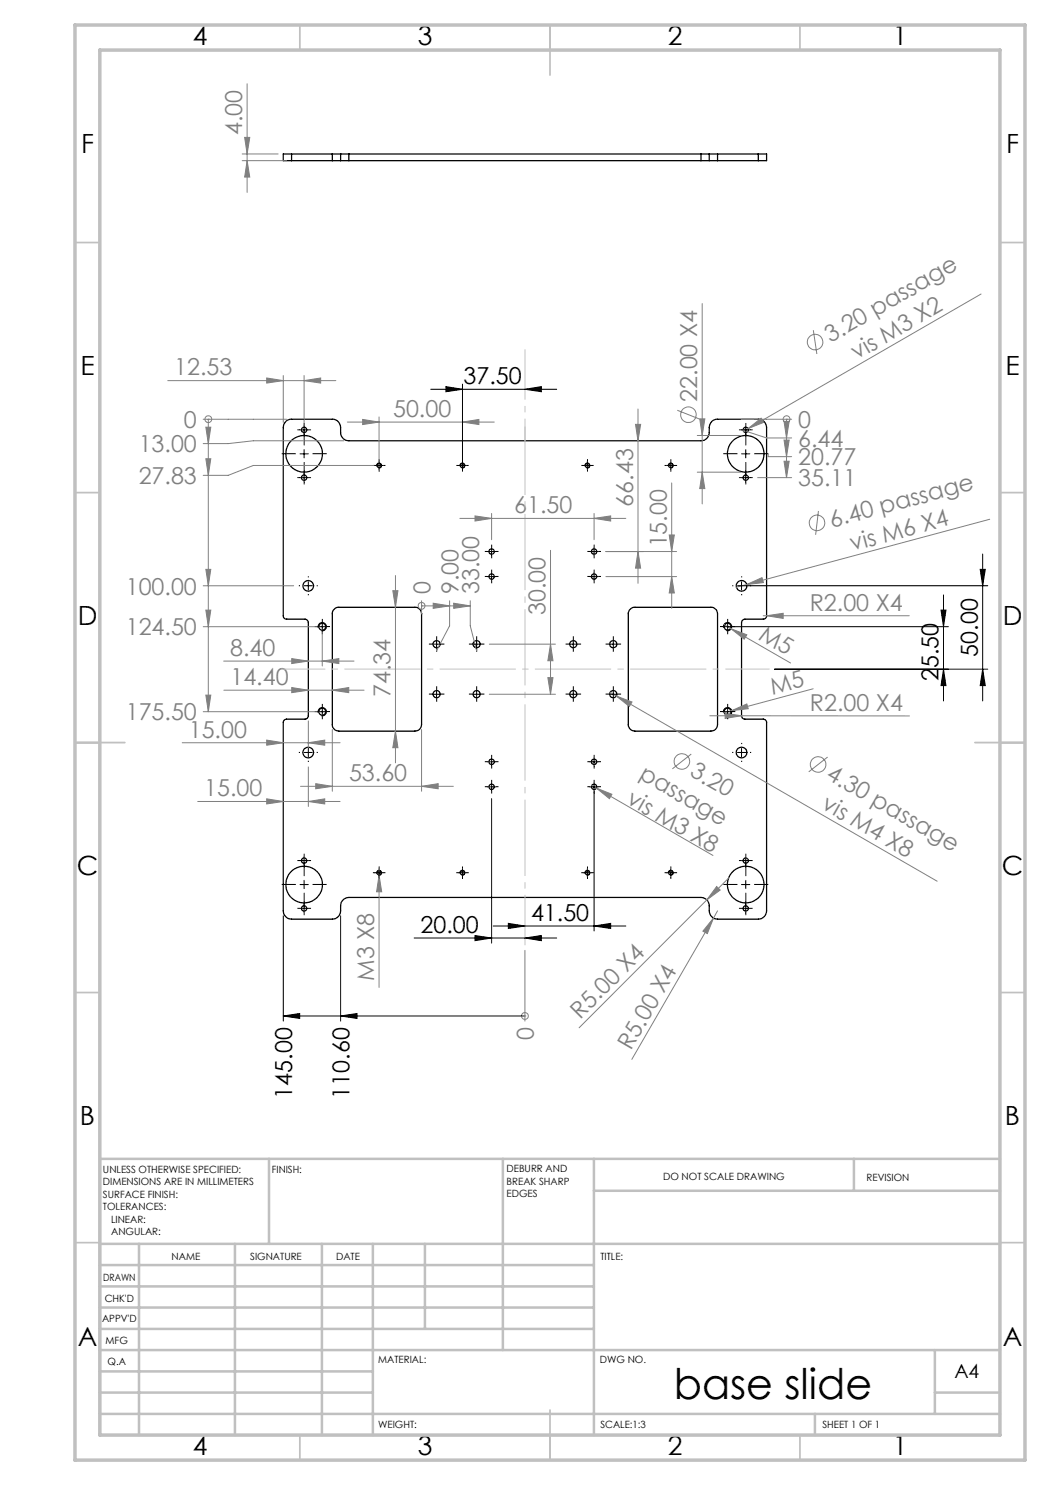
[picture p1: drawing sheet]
<svg xmlns="http://www.w3.org/2000/svg" width="210mm" height="297mm" viewBox="0 0 210 297" stroke-linecap="round" stroke-linejoin="round" font-family="sans-serif">
<g fill="none" stroke="#000" stroke-width=".25">
<path d="M58.3 30.8h-1.6v1.3h1.6M58.3 30.8v1.3M58.3 32.1h8.2M58.3 30.8h8.2M66.5 32.1h1.6M66.5 30.8h1.6M66.5 30.8v1.3M68.1 32.1h1.7M68.1 30.8h1.7M68.1 30.8v1.3M69.8 32.1h70.4M69.8 30.8h70.4"/>
<path d="M69.8 30.8v1.3M140.2 32.1h1.7M140.2 30.8h1.7M140.2 30.8v1.3M141.9 32.1h1.6M141.9 30.8h1.6M141.9 30.8v1.3M143.5 30.8v1.3M143.5 32.1h8.2M143.5 30.8h8.2M151.7 30.8h1.6v1.3h-1.6M151.7 30.8v1.3"/>
<path d="M57.1 84.3l.9-.4h8.5a1.63 1.63 0 0 1 1.6 1.6 2.08 2.08 0 0 0 1 2.5l.7 .2h70.4a1.63 1.63 0 0 0 1.7-1.7 2.04 2.04 0 0 1 1.3-2.6h8.5a1.63 1.63 0 0 1 1.6 1.6v37.7a.66 .66 0 0 1-.7 .6h-3.6a.73 .73 0 0 0-.7 .7v18.7a.66 .66 0 0 0 .7 .6h3.6a.73 .73 0 0 1 .7 .7v37.7a1.69 1.69 0 0 1-1.6 1.6h-8.2a1.69 1.69 0 0 1-1.6-1.6 2.12 2.12 0 0 0-1.1-2.6l-.6-.1h-70.4a1.69 1.69 0 0 0-1.7 1.7 2.18 2.18 0 0 1-1 2.5l-8.8 .1a1.69 1.69 0 0 1-1.6-1.6v-37.7a.66 .66 0 0 1 .6-.7h3.7a.66 .66 0 0 0 .7-.6v-18.7a.73 .73 0 0 0-.7-.7h-3.7a.61 .61 0 0 1-.6-.6v-37.7l.1-.6zM66.7 122l.8-.5h15.5a1.33 1.33 0 0 1 1.3 1.3v22.1a1.33 1.33 0 0 1-1.3 1.3h-15.2a1.33 1.33 0 0 1-1.3-1.3v-22.4zM125.9 122l.8-.5h15.5a1.33 1.33 0 0 1 1.3 1.3v22.1a1.33 1.33 0 0 1-1.3 1.3h-15.2a1.33 1.33 0 0 1-1.3-1.3v-22.4z"/>
<circle cx="60.8" cy="95.5" r=".54"/>
<circle cx="60.8" cy="86" r=".54"/>
<circle cx="60.8" cy="90.8" r="3.7"/>
<circle cx="75.8" cy="93.1" r=".41"/>
<circle cx="92.5" cy="93.1" r=".41"/>
<circle cx="117.5" cy="93.1" r=".41"/>
<circle cx="134.1" cy="93.1" r=".41"/>
<circle cx="149.1" cy="95.5" r=".54"/>
<circle cx="149.1" cy="86" r=".54"/>
<circle cx="149.2" cy="90.8" r="3.7"/>
<circle cx="61.7" cy="117.2" r="1.07"/>
<circle cx="98.3" cy="110.3" r=".54"/>
<circle cx="98.3" cy="115.3" r=".53"/>
<circle cx="118.8" cy="110.3" r=".54"/>
<circle cx="118.8" cy="115.3" r=".53"/>
<circle cx="148.3" cy="117.2" r="1.06"/>
<circle cx="64.5" cy="125.3" r=".7"/>
<circle cx="87.3" cy="138.8" r=".71"/>
<circle cx="87.3" cy="128.8" r=".7"/>
<circle cx="95.3" cy="138.8" r=".72"/>
<circle cx="95.3" cy="128.8" r=".7"/>
<circle cx="114.6" cy="138.8" r=".72"/>
<circle cx="114.7" cy="128.8" r=".7"/>
<circle cx="122.6" cy="138.8" r=".72"/>
<circle cx="122.7" cy="128.8" r=".71"/>
<circle cx="145.5" cy="125.3" r=".7"/>
<circle cx="61.7" cy="150.5" r="1.07"/>
<circle cx="64.4" cy="142.3" r=".71"/>
<circle cx="98.3" cy="152.4" r=".54"/>
<circle cx="98.3" cy="157.4" r=".53"/>
<circle cx="118.8" cy="152.4" r=".54"/>
<circle cx="118.8" cy="157.4" r=".53"/>
<circle cx="145.5" cy="142.3" r=".71"/>
<circle cx="148.3" cy="150.5" r="1.06"/>
<circle cx="60.8" cy="172.1" r=".54"/>
<circle cx="60.8" cy="176.9" r="3.7"/>
<circle cx="75.8" cy="174.6" r=".42"/>
<circle cx="92.5" cy="174.6" r=".42"/>
<circle cx="117.5" cy="174.6" r=".42"/>
<circle cx="134.1" cy="174.6" r=".42"/>
<circle cx="149.1" cy="172.1" r=".54"/>
<circle cx="149.2" cy="176.9" r="3.7"/>
<circle cx="60.8" cy="181.7" r=".54"/>
<circle cx="149.1" cy="181.7" r=".54"/>
</g>
<g fill="none" stroke="#808080" stroke-width=".2">
<path d="M49.4 16.8v21.7M48.4 30.8h7.2M48.4 32.1h8.9M48.9 27.5h1.1l-.6 3.3zM49.4 32.1l.6 3.3h-1.1zM196.2 58.8l-46.6 26.9M33.5 76.1h33.7M53.3 75.6l3.4 .5-3.4 .5zM56.7 75.1v9.4M60.8 76.1l3.3-.5v1zM60.8 75.1v10.2M140.4 60.7v40.1"/>
<path d="M162.7 66l.7 4.8M40.6 83.9h16.7M41.2 85.4h1l-.5 3.3zM41.2 91.8h1l-.5 3.3zM41.7 83.9v58.4M41.7 83.9h.1M68.8 88.2h-18.1l-5.1 .5h-5M69.5 84.4h29.3M72.5 83.9l3.3 .5-3.3 .5zM74.8 93.1h-24.1l-5.1 2h-5M75.8 83.4v8.7M92.5 84.4l3.3-.5v1z"/>
<path d="M92.5 83.4v7.5M127.1 84.9h1l-.5 3.3zM127.6 81.8v34.9M134.3 96.6v25.1M135.5 82.1l4.4 1.7M139.5 87.1h8.6M139.5 94.4h8.6M139.9 83.8h1.1l-.6 3.3zM140.4 94.4l.6 3.3h-1.1zM148.3 83.9h10M149.5 86h-1.2l5 1.6h5M149.6 85.7l2.6-2.1 .5 .9z"/>
<path d="M149.6 85.7l-.9 .6M151.5 95.5h6.8M153.6 90.8v.5h4.7M156.8 84.3h1l-.5 3.3zM156.8 88h1l-.5 3.3zM156.8 92.2h1l-.5 3.3zM157.3 83.9h.1M157.3 83.9v11.6M40.6 117.2h18.1M41.2 113.9h1l-.5 3.3zM78.6 118.1h1l-.5 3.4zM79.1 115.1v37.5"/>
<path d="M92 103.7h33.2M95 103.2l3.3 .5-3.3 .5zM98.3 102.7v5.2M110.1 110.1v28.7M118.8 103.7l3.3-.5v1zM118.8 102.7v5.2M121.2 110.3h14.1M121.2 115.3h14.1M127.6 110.3l.5 3.3h-1zM133.8 107h1.1l-.6 3.3zM134.3 115.3l.6 3.3h-1.1zM149.3 116.9l3.1-1.4 .3 1z"/>
<path d="M149.3 116.9l-2 .5M163.7 102.2l-.6 4.8M197.9 103.9l-48.6 13M40.6 125.3h22.9M41.2 122h1l-.5 3.3zM41.2 139h1l-.5 3.3zM44.7 132.2h26.1M44.8 138h28M58.3 137.5l3.4 .5-3.4 .5zM58.3 131.7l3.4 .5-3.4 .5zM64.5 132.2l3.3-.5v1zM64.5 126.3v6.9"/>
<path d="M66.5 138l3.2-.5v1zM84.3 121.2h.1M84.3 122.8h.1M84.3 120.2v2.6M84.3 121.2h9.8M86.6 120.6l3.3 .6-3.3 .5zM89.9 120.2v5l-2.6 4.9v-1.8M90.7 120.6l3.4 .6-3.4 .5zM94.1 120.2v5l1.2 4.9v-1.8M97.9 128.8h13.2M97.9 138.8h13.2M109.6 135.5h1l-.5 3.3z"/>
<path d="M110.1 128.8l.5 3.3h-1zM122 138.5l1.3 .7M123.3 139.2l3.1 1.2-.5 .9zM123.3 139.2l64.1 37M144.8 124.9l1.4 .9M146.2 125.8l3.2 1.2-.6 .8zM146.2 125.8l11.9 6.8M152.6 123.2h29.3M153.3 123.2l3.3-.5v1zM162.6 137.8l-16.3 4.3M36.4 148.6h31.6M40.6 142.3h22.9"/>
<path d="M53.3 159.8l3.4 .5-3.4 .5zM53.3 148l3.4 .6-3.4 .4zM60.1 157.3h30.6M61.7 148.6l3.2-.6v1zM61.7 144.2v5.3M61.7 153.4v7.9M63.1 156.7l3.4 .6-3.4 .5zM66.5 145.9v12.4M79.1 146.2l.5 3.3h-1zM84.3 157.3l3.3-.6v1.1zM84.3 145.9v12.4M118.4 157.1l24.2 14"/>
<path d="M119.3 157.6l3.1 1.3-.5 .8zM138.3 150.8l-3.8 3M142 143.2h39.9M145 142.7l3.3 .5-3.3 .5zM146.3 142.1l3.1-1.3 .2 .9zM146.3 142.1l-1.6 .5M165.5 151.4l-3.8 3M39.5 160.3h28.5M61.7 160.3l3.2-.5v1zM75.8 175l.5 3.4h-1zM75.8 174.1v23.4M141.4 180l-25.6 25.6"/>
<path d="M143.3 177.3l.7 .7-2.6 2zM145.8 175.5l-4.4 4.5M105 190.1v14.1M142.7 183.6l-1.2 3.1-.9-.5zM142.7 183.6l-16.3 28.3M143.5 182.2l-.8 1.4M105 203.2h.1"/>
<circle cx="163" cy="68.4" r="1.55"/>
<circle cx="41.7" cy="83.8" r=".68"/>
<circle cx="137.7" cy="82.9" r="1.55"/>
<circle cx="157.3" cy="83.8" r=".68"/>
<circle cx="163.4" cy="104.6" r="1.55"/>
<circle cx="84.3" cy="121.2" r=".68"/>
<circle cx="136.4" cy="152.3" r="1.55"/>
<circle cx="163.6" cy="152.9" r="1.56"/>
<circle cx="105" cy="203.2" r=".69"/>
</g>
<g fill="none" stroke="#000" stroke-width=".2">
<path d="M86.1 77.9h25.2M89.2 77.3l3.3 .6-3.3 .4zM92.5 76.8v15.3M105 77.9l3.3-.6v1zM60 90.8h1.7M60 86h1.7M60 95.5h1.7M60.8 85.2v1.6M60.8 89.9v1.7M60.8 94.7v1.7M75 93.1h1.7M75.3 93.2a.51 .51 0 0 1 .5-.6 .51 .51 0 0 1 .5 .5 .51 .51 0 0 1-.6 .5"/>
<path d="M75.8 92.3v1.6M91.7 93.1h1.6M92 93.2a.51 .51 0 0 1 .4-.6 .51 .51 0 0 1 .6 .5 .51 .51 0 0 1-.6 .5M92.5 92.3v1.6M116.7 93.1h1.6M117 93.2a.5 .5 0 0 1 .5-.6 .5 .5 0 0 1 .5 .6 .5 .5 0 0 1-.6 .4M117.5 92.3v1.6M133.3 93.1h1.7M133.7 93.2a.51 .51 0 0 1 .4-.6 .51 .51 0 0 1 .6 .5 .51 .51 0 0 1-.7 .5M134.2 92.3v1.6M148.3 90.8h1.7M148.3 86h1.7"/>
<path d="M148.3 95.5h1.7M149.2 85.2v1.6M149.2 89.9v1.7M149.2 94.7v1.7M60.8 117.2h1.7M61.7 116.3v1.7M97.5 115.3h1.7M97.5 110.3h1.7M98.3 109.5v1.7M98.3 114.5v1.6M118 115.3h1.7M118 110.3h1.7"/>
<path d="M118.8 109.5v1.7M118.8 114.5v1.6M147.5 117.2h1.7M148.3 116.3v1.7M149.3 117.2h48.3M188.7 119v21.2M196 113.9h1.1l-.6 3.3zM196.5 110.8v29.4M63.6 125.3h1.7M63.6 125.6a.83 .83 0 0 1 .8-1.1 .83 .83 0 0 1 .9 .9 .83 .83 0 0 1-1.1 .7M64.5 124.5v1.7M86.5 138.8h1.7"/>
<path d="M86.5 128.8h1.7M87.3 128v1.7M87.3 138v1.7M94.5 138.8h1.6M94.5 128.8h1.6M95.3 128v1.7M95.3 138v1.7M113.8 138.8h1.7M113.8 128.8h1.7M114.7 128v1.7M114.7 138v1.7M121.8 138.8h1.7"/>
<path d="M121.8 128.8h1.7M122.7 128v1.7M122.7 138v1.7M144.7 125.3h1.6M144.7 125.6a.83 .83 0 0 1 .7-1.1 .83 .83 0 0 1 .9 .9 .83 .83 0 0 1-1 .7M145.5 124.5v1.7M146.5 125.3h43.2M154.9 133.8h42.7M188.2 122h1l-.5 3.3zM188.7 133.8l.5 3.3h-1zM196.5 133.8l.6 3.3h-1.1zM60.8 150.5h1.7"/>
<path d="M61.7 149.7v1.6M63.6 142.3h1.7M63.6 142.6a.83 .83 0 0 1 .8-1.1 .83 .83 0 0 1 .9 .9 .83 .83 0 0 1-1.1 .8M64.5 141.5v1.7M97.5 152.4h1.7M97.5 157.4h1.7M98.3 151.5v1.7M98.3 156.5v1.7M98.3 159.7v28.9M118 152.4h1.7M118 157.4h1.7M118.8 151.5v1.7"/>
<path d="M118.8 156.5v1.7M118.8 158.4v27.8M144.7 142.3h1.6M144.7 142.6a.83 .83 0 0 1 .7-1.1 .83 .83 0 0 1 .9 .9 .83 .83 0 0 1-1 .8M145.5 141.5v1.7M147.5 150.5h1.7M148.3 149.7v1.6M60 176.9h1.7M60 172.1h1.7M60.8 171.3v1.7M60.8 176.1v1.6M75 174.6h1.7"/>
<path d="M75.3 174.7a.51 .51 0 0 1 .5-.6 .51 .51 0 0 1 .5 .5 .51 .51 0 0 1-.6 .4M75.8 173.7v1.7M91.7 174.6h1.6M92 174.7a.51 .51 0 0 1 .4-.6 .51 .51 0 0 1 .6 .5 .51 .51 0 0 1-.6 .4M92.5 173.7v1.7M116.7 174.6h1.6M117 174.7a.5 .5 0 0 1 .5-.6 .5 .5 0 0 1 .5 .5 .5 .5 0 0 1-.6 .4M117.5 173.7v1.7M133.3 174.6h1.7M133.7 174.7a.51 .51 0 0 1 .4-.6 .51 .51 0 0 1 .6 .5 .51 .51 0 0 1-.7 .4M134.2 173.7v1.7M148.3 176.9h1.7"/>
<path d="M148.3 172.1h1.7M149.2 171.3v1.7M149.2 176.1v1.6M56.7 183.2v21M60 181.7h1.7M60.8 180.9v1.6M68.1 183.2v21M82.8 187.6h28.5M95 187.1l3.3 .5-3.3 .5zM98.6 185.2h26.6M101.7 184.7l3.3 .5-3.3 .5zM105 187.6l3.3-.5v1z"/>
<path d="M118.8 185.2l3.3-.5v1zM148.3 181.7h1.7M149.2 180.9v1.6M56.7 203.2l3.2-.5v1zM56.7 203.2h48.3M68.1 203.2l3.3-.5v1z"/>
</g>
<path d="M56.2 133.8h97.7" fill="none" stroke="#c0c0c0" stroke-width=".2" stroke-dasharray="15.2 1.3 1.3 1.3" stroke-dashoffset="6.4" stroke-linecap="butt"/>
<path d="M105 69.9v119.1" fill="none" stroke="#c0c0c0" stroke-width=".2" stroke-dasharray="15.2 1.3 1.3 1.3" stroke-dashoffset="5.2" stroke-linecap="butt"/>
<path d="M105 88.2v-2.9" fill="none" stroke="#c0c0c0" stroke-width=".2" stroke-dasharray="15.2 1.3 1.3 1.3" stroke-linecap="butt"/>
<g fill="none" stroke="#000" stroke-width=".2" stroke-dasharray="15.2 1.3 1.3 1.3" stroke-linecap="butt">
<path d="M59.2 90.7h-2.9M60 95.5h-.5M60 86h-.5M60.8 89.1v-2.9M60.8 92.4v2.8M60.8 94.7v-.5M60.8 96.4v.5M60.8 85.1v-.5M60.8 86.8v.5M61.7 95.5h.5M61.7 86h.5M62.5 90.7h2.8"/>
<path d="M75 93.1h-.4M75.8 92.3v-.5M75.8 93.9v.4M76.7 93.1h.4M91.7 93.1h-.4M92.5 92.3v-.5M92.5 93.9v.4M93.3 93.1h.4M116.7 93.1h-.4M117.5 92.3v-.5M117.5 93.9v.4M118.3 93.1h.4"/>
<path d="M133.3 93.1h-.4M134.2 92.3v-.5M134.2 93.9v.4M135 93.1h.4M147.5 90.7h-2.8M148.3 86h-.5M148.3 95.5h-.5M149.2 89.1v-2.9M149.2 92.4v2.8M149.2 85.1v-.5M149.2 86.8v.5M149.2 94.7v-.5"/>
<path d="M149.2 96.4v.5M150 86h.5M150 95.5h.5M150.8 90.7h2.9M60 117.2h-.2M61.7 115.5v-.2M61.7 118.8v.2M63.3 117.2h.3M97.5 115.3h-.5M97.5 110.3h-.5M98.3 114.5v-.6M98.3 116.1v.6"/>
<path d="M98.3 109.5v-.6M98.3 111.1v.6M99.2 115.3h.5M99.2 110.3h.5M118 110.3h-.5M118 115.3h-.5M118.8 109.5v-.6M118.8 111.1v.6M118.8 114.5v-.6M118.8 116.1v.6M119.7 110.3h.5M119.7 115.3h.5"/>
<path d="M146.7 117.2h-.3M148.3 115.5v-.2M148.3 118.8v.2M150 117.2h.2M63.6 125.3h-.7M64.5 124.5v-.7M64.5 126.2v.7M65.3 125.3h.7M86.5 138.8h-.7M86.5 128.8h-.7M87.3 138v-.7M87.3 139.7v.7"/>
<path d="M87.3 128v-.7M87.3 129.7v.7M88.2 138.8h.7M88.2 128.8h.7M94.5 138.8h-.7M94.5 128.8h-.7M95.3 138v-.7M95.3 139.7v.7M95.3 128v-.7M95.3 129.7v.7M96.2 138.8h.7M96.2 128.8h.7"/>
<path d="M113.8 138.8h-.7M113.8 128.8h-.7M114.7 138v-.7M114.7 139.7v.7M114.7 128v-.7M114.7 129.7v.7M115.5 138.8h.7M115.5 128.8h.7M121.8 138.8h-.7M121.8 128.8h-.7M122.7 138v-.7M122.7 139.7v.7"/>
<path d="M122.7 128v-.7M122.7 129.7v.7M123.5 138.8h.7M123.5 128.8h.7M144.7 125.3h-.7M145.5 124.5v-.7M145.5 126.2v.7M146.4 125.3h.7M60 150.5h-.2M61.7 148.8v-.2M61.7 152.2v.2M63.3 150.5h.3"/>
<path d="M63.6 142.3h-.7M64.5 141.5v-.7M64.5 143.2v.6M65.3 142.3h.7M97.5 152.3h-.5M97.5 157.3h-.5M98.3 151.5v-.5M98.3 153.2v.5M98.3 156.5v-.5M98.3 158.2v.5M99.2 152.3h.5M99.2 157.3h.5"/>
<path d="M118 157.3h-.5M118 152.3h-.5M118.8 156.5v-.5M118.8 158.2v.5M118.8 151.5v-.5M118.8 153.2v.5M119.7 157.3h.5M119.7 152.3h.5M144.7 142.3h-.7M145.5 141.5v-.7M145.5 143.2v.6M146.4 142.3h.7"/>
<path d="M146.7 150.5h-.3M148.3 148.8v-.2M148.3 152.2v.2M150 150.5h.2M59.2 176.9h-2.9M60 172.1h-.5M60.8 175.2v-2.8M60.8 178.6v2.8M60.8 171.3v-.6M60.8 172.9v.6M61.7 172.1h.5M62.5 176.9h2.8"/>
<path d="M75 174.5h-.4M75.8 173.7v-.4M75.8 175.4v.4M76.7 174.5h.4M91.7 174.5h-.4M92.5 173.7v-.4M92.5 175.4v.4M93.3 174.5h.4M116.7 174.5h-.4M117.5 173.7v-.4M117.5 175.4v.4M118.3 174.5h.4"/>
<path d="M133.3 174.5h-.4M134.2 173.7v-.4M134.2 175.4v.4M135 174.5h.4M147.5 176.9h-2.8M148.3 172.1h-.5M149.2 175.2v-2.8M149.2 178.6v2.8M149.2 171.3v-.6M149.2 172.9v.6M150 172.1h.5M150.8 176.9h2.9"/>
<path d="M60 181.7h-.5M60.8 180.8v-.5M60.8 182.5v.5M61.7 181.7h.5M148.3 181.7h-.5M149.2 180.8v-.5M149.2 182.5v.5M150 181.7h.5"/>
</g>
<g fill="none" stroke="#c0c0c0" stroke-width=".35">
<path d="M60 5v5M110 5v10M160 5v5M15 48.5h5M200 48.5h5M15 98.5h5M200 98.5h5M15 148.5h10M195 148.5h10M15 198.5h5M200 198.5h5M15 248.5h5"/>
<path d="M200 248.5h5M60 287v5M110 282v10M160 287v5"/>
</g>
<g fill="none" stroke="#c0c0c0" stroke-width=".5">
<path d="M53.8 231.8v17M100.6 231.8v38.2M118.8 231.8v55.2M118.8 238.2h81.2M170.8 231.8v6.4M200 231.8h-180v55.2M20 248.8h180M20 257.3h98.8M20 253h98.8M27.8 248.8v38.2M47 248.8v38.2M64.4 248.8v38.2"/>
<path d="M74.6 248.8v38.2M85 248.8v17M20 265.8h98.8M20 261.5h98.8M20 278.5h54.6M20 274.3h54.6M20 270h180M187 278.5h13M187 270v12.8M20 282.8h180M163 282.8v4.2"/>
</g>
<path d="M15 5h190v287h-190zM20 10h180v277h-180z" fill="none" stroke="#c0c0c0" stroke-width=".7"/>
<g fill="#808080">
<path d="M146.3 142.1l3.1-1.3 .2 .9z"/>
<path d="M149.3 116.9l3.1-1.4 .3 1z"/>
<path d="M149.6 85.7l2.6-2.1 .5 .9z"/>
<path d="M143.3 177.3l.7 .7-2.6 2z"/>
<path d="M142.7 183.6l-1.2 3.1-.9-.5z"/>
<path d="M75.8 175l.5 3.4h-1z"/>
<path d="M119.3 157.6l3.1 1.3-.5 .8z"/>
<path d="M153.3 123.2l3.3-.5v1z"/>
<path d="M145 142.7l3.3 .5-3.3 .5z"/>
<path d="M61.7 160.3l3.2-.5v1zM53.3 159.8l3.4 .5-3.4 .5zM66.5 138l3.2-.5v1zM58.3 137.5l3.4 .5-3.4 .5zM61.7 148.6l3.2-.6v1zM53.3 148l3.4 .6-3.4 .4zM64.5 132.2l3.3-.5v1zM58.3 131.7l3.4 .5-3.4 .5z"/>
<path d="M95 103.2l3.3 .5-3.3 .5zM118.8 103.7l3.3-.5v1zM72.5 83.9l3.3 .5-3.3 .5zM92.5 84.4l3.3-.5v1zM63.1 156.7l3.4 .6-3.4 .5zM84.3 157.3l3.3-.6v1.1z"/>
<path d="M60.8 76.1l3.3-.5v1zM53.3 75.6l3.4 .5-3.4 .5z"/>
<path d="M79.1 146.2l.5 3.3h-1zM78.6 118.1h1l-.5 3.4z"/>
<path d="M139.9 83.8h1.1l-.6 3.3zM140.4 94.4l.6 3.3h-1.1zM110.1 128.8l.5 3.3h-1zM109.6 135.5h1l-.5 3.3zM127.1 84.9h1l-.5 3.3zM127.6 110.3l.5 3.3h-1zM133.8 107h1.1l-.6 3.3zM134.3 115.3l.6 3.3h-1.1z"/>
<path d="M146.2 125.8l2.6 2 .6-.8zM123.3 139.2l2.6 2.1 .5-.9z"/>
</g>
<g fill="#000">
<path d="M89.2 77.3l3.3 .6-3.3 .4zM105 77.9l3.3-.6v1z"/>
<path d="M196 113.9h1.1l-.6 3.3zM196.5 133.8l.6 3.3h-1.1zM188.2 122h1l-.5 3.3zM188.7 133.8l.5 3.3h-1z"/>
<path d="M95 187.1l3.3 .5-3.3 .5zM105 187.6l3.3-.5v1z"/>
<path d="M118.8 185.2l3.3-.5v1zM101.7 184.7l3.3 .5-3.3 .5z"/>
<path d="M68.1 203.2l3.3-.5v1zM56.7 203.2l3.2-.5v1z"/>
</g>
<g fill="#808080">
<path d="M156.8 84.3h1l-.5 3.3zM156.8 88h1l-.5 3.3zM156.8 92.2h1l-.5 3.3zM41.2 85.4h1l-.5 3.3zM41.2 91.8h1l-.5 3.3zM41.2 113.9h1l-.5 3.3zM41.2 122h1l-.5 3.3zM41.2 139h1l-.5 3.3z"/>
<path d="M86.6 120.6l3.3 .6-3.3 .5zM90.7 120.6l3.4 .6-3.4 .5z"/>
<path d="M48.9 27.5h1.1l-.6 3.3zM49.4 32.1l.6 3.3h-1.1z"/>
</g>
<text font-size="8.5" x="134.8" y="279.7">base slide</text>
<g font-size="5.3">
<text x="38.5" y="8.9">4</text>
<text x="83.5" y="8.9">3</text>
<text x="133.6" y="8.9">2</text>
<text x="178.6" y="8.9">1</text>
<text x="16.2" y="30.7">F</text>
<text x="201.2" y="30.7">F</text>
<text x="16.1" y="74.9">E</text>
<text x="201.1" y="74.9">E</text>
<text x="15.5" y="124.9">D</text>
<text x="200.5" y="124.9">D</text>
<text x="15.4" y="174.9">C</text>
<text x="200.4" y="174.9">C</text>
<text x="16" y="224.9">B</text>
<text x="201" y="224.9">B</text>
<text x="15.5" y="269.2">A</text>
<text x="200.5" y="269.2">A</text>
<text x="38.5" y="290.9">4</text>
<text x="83.5" y="290.9">3</text>
<text x="133.6" y="290.9">2</text>
<text x="178.6" y="290.9">1</text>
</g>
<g font-size="4.7" fill="#808080">
<text x="48.4" y="27.1" transform="rotate(-90 48.4 27.1)">4.00</text>
<text x="166.1" y="68.6" transform="rotate(-30 166.1 68.6)">3.20 passage</text>
<text x="34.8" y="75.1">12.53</text>
<text x="171.3" y="72.1" transform="rotate(-30 171.3 72.1)">vis M3 X2</text>
<text x="78.6" y="83.4">50.00</text>
<text x="139.4" y="80.4" transform="rotate(-90 139.4 80.4)">22.00 X4</text>
<text x="36.8" y="85.6">0</text>
<text x="159.6" y="85.6">0</text>
<text x="159.6" y="89.3">6.44</text>
<text x="27.7" y="90.5">13.00</text>
<text x="159.6" y="93.1">20.77</text>
<text x="27.7" y="96.8">27.83</text>
<text x="126.6" y="101.3" transform="rotate(-90 126.6 101.3)">66.43</text>
<text x="159.6" y="97.3">35.11</text>
<text x="102.8" y="102.7">61.50</text>
<text x="166.3" y="105.5" transform="rotate(-15 166.3 105.5)">6.40 passage</text>
<text x="133.3" y="109.5" transform="rotate(-90 133.3 109.5)">15.00</text>
<text x="170.4" y="110.3" transform="rotate(-15 170.4 110.3)">vis M6 X4</text>
<text x="25.2" y="118.9">100.00</text>
<text x="86.1" y="118.8" transform="rotate(-90 86.1 118.8)">0</text>
<text x="91.7" y="118.8" transform="rotate(-90 91.7 118.8)">9.00</text>
<text x="95.8" y="118.8" transform="rotate(-90 95.8 118.8)">33.00</text>
<text x="109.1" y="123" transform="rotate(-90 109.1 123)">30.00</text>
<text x="162" y="122.2">R2.00 X4</text>
<text x="25.2" y="127.1">124.50</text>
<text x="46.1" y="131.2">8.40</text>
<text x="151.5" y="127.7" transform="rotate(30 151.5 127.7)">M5</text>
<text x="46.1" y="137">14.40</text>
<text x="78.1" y="139.4" transform="rotate(-90 78.1 139.4)">74.34</text>
<text x="154.5" y="138.9" transform="rotate(-15 154.5 138.9)">M5</text>
<text x="162" y="142.2">R2.00 X4</text>
<text x="25.2" y="144.1">175.50</text>
<text x="37.8" y="147.5">15.00</text>
<text x="127.6" y="155.7" transform="rotate(30 127.6 155.7)">passage</text>
<text x="137.8" y="155" transform="rotate(30 137.8 155)">3.20</text>
<text x="165" y="155.6" transform="rotate(30 165 155.6)">4.30 passage</text>
<text x="40.8" y="159.3">15.00</text>
<text x="69.8" y="156.2">53.60</text>
<text x="125.1" y="160.6" transform="rotate(30 125.1 160.6)">vis M3 X8</text>
<text x="164" y="161.6" transform="rotate(30 164 161.6)">vis M4 X8</text>
<text x="74.9" y="196.2" transform="rotate(-90 74.9 196.2)">M3 X8</text>
<text x="116" y="203.9" transform="rotate(-45 116 203.9)">R5.00 X4</text>
<text x="106.8" y="208.1" transform="rotate(-90 106.8 208.1)">0</text>
<text x="126.2" y="210.2" transform="rotate(-60 126.2 210.2)">R5.00 X4</text>
</g>
<g font-size="4.7">
<text x="92.7" y="76.8">37.50</text>
<text x="195.6" y="131.3" transform="rotate(-90 195.6 131.3)">50.00</text>
<text x="187.7" y="136.2" transform="rotate(-90 187.7 136.2)">25.50</text>
<text x="106.2" y="184.2">41.50</text>
<text x="84.1" y="186.6">20.00</text>
<text x="58.4" y="219.7" transform="rotate(-90 58.4 219.7)">145.00</text>
<text x="69.9" y="219.7" transform="rotate(-90 69.9 219.7)">110.60</text>
</g>
<text font-size="3.9" x="190.9" y="275.5">A4</text>
<g font-size="2">
<text x="20.6" y="234.6">UNLESS OTHERWISE SPECIFIED:</text>
<text x="20.6" y="237.1">DIMENSIONS ARE IN MILLIMETERS</text>
<text x="20.6" y="239.6">SURFACE FINISH:</text>
<text x="54.4" y="234.6">FINISH:</text>
<text x="101.3" y="234.5">DEBURR AND</text>
<text x="101.3" y="237">BREAK SHARP</text>
<text x="101.3" y="239.5">EDGES</text>
<text x="132.6" y="236">DO NOT SCALE DRAWING</text>
<text x="173.3" y="236.2">REVISION</text>
<text x="20.6" y="242.1">TOLERANCES:</text>
<text x="22.2" y="244.6">LINEAR:</text>
<text x="22.2" y="247.1">ANGULAR:</text>
<text x="34.3" y="252">NAME</text>
<text x="50" y="251.9">SIGNATURE</text>
<text x="67.2" y="251.9">DATE</text>
<text x="120.1" y="251.9">TITLE:</text>
<text x="20.6" y="256.1">DRAWN</text>
<text x="20.9" y="260.3">CHK'D</text>
<text x="20.4" y="264.4">APPV'D</text>
<text x="21.1" y="268.8">MFG</text>
<text x="21.5" y="273">Q.A</text>
<text x="75.6" y="272.5">MATERIAL:</text>
<text x="120" y="272.5">DWG NO.</text>
<text x="75.6" y="285.5">WEIGHT:</text>
<text x="120.1" y="285.6">SCALE:1:3</text>
<text x="164.5" y="285.6">SHEET 1 OF 1</text>
</g>
</svg>
